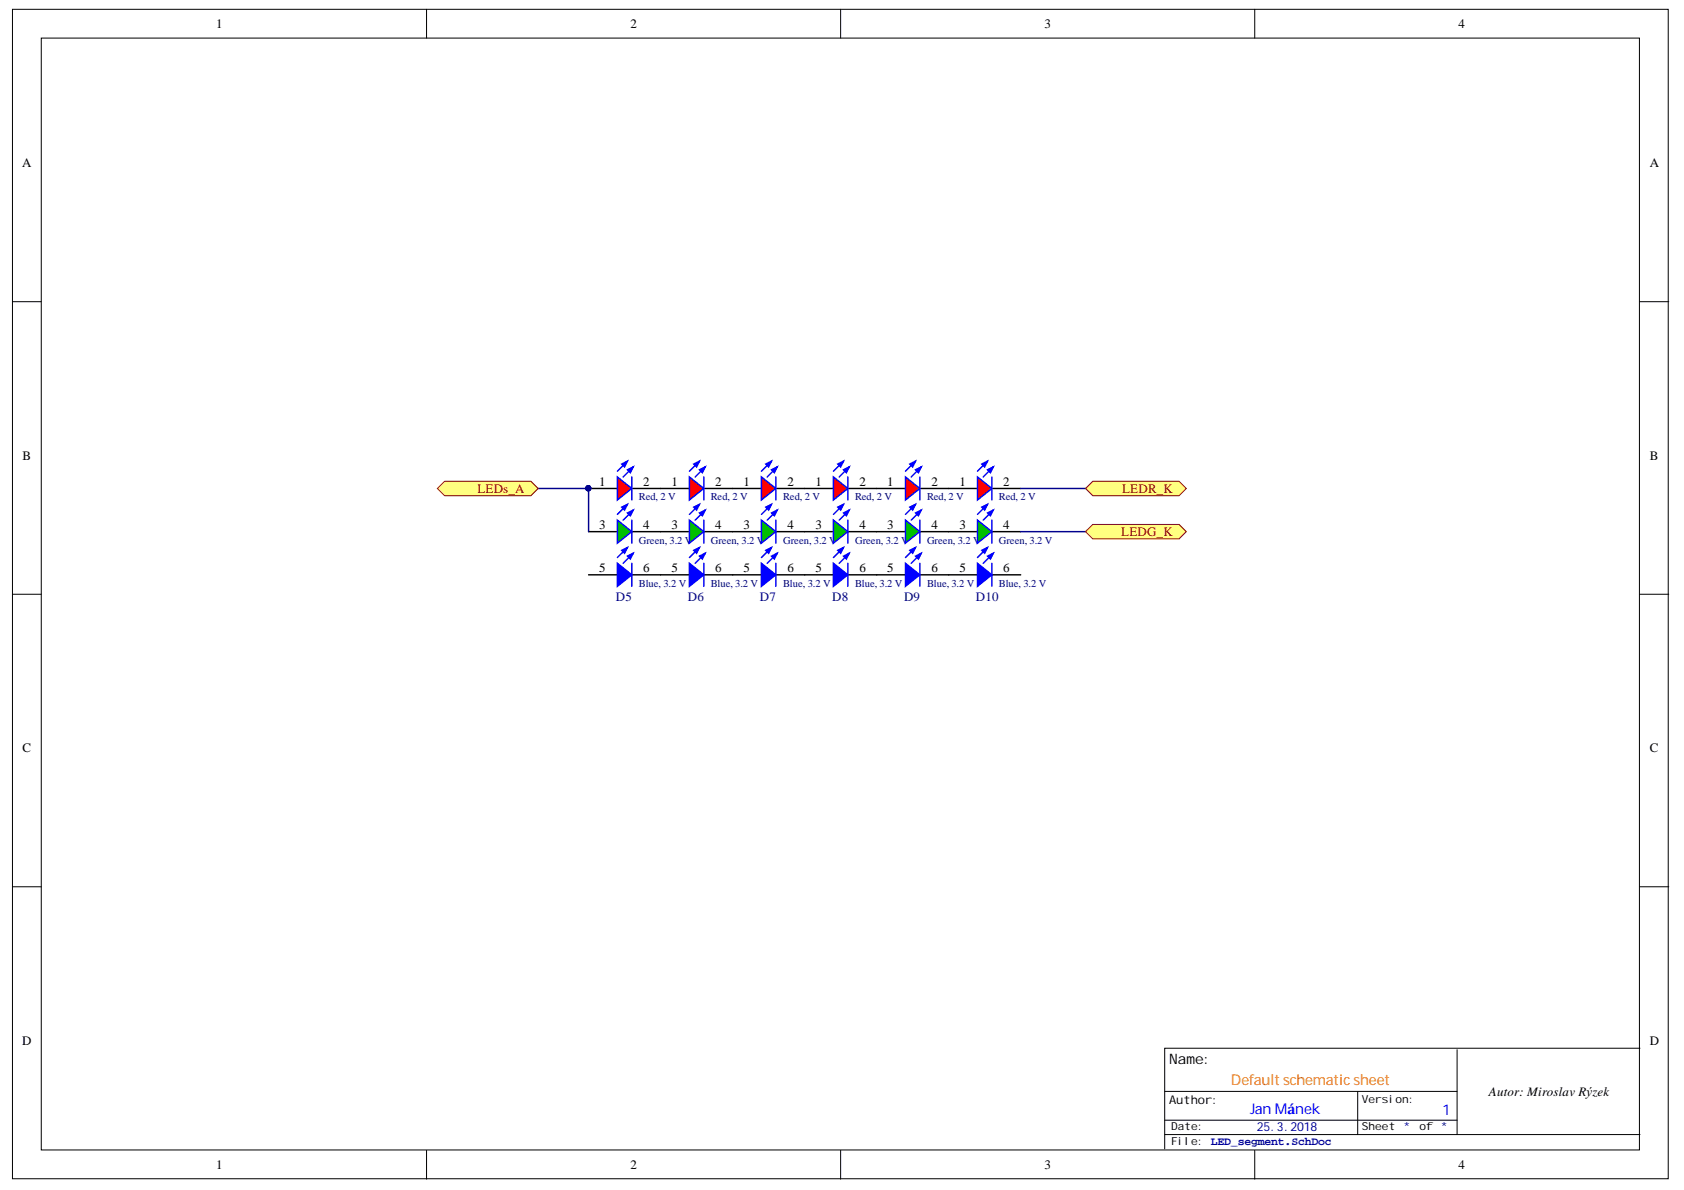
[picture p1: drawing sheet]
<svg xmlns="http://www.w3.org/2000/svg" width="297mm" height="210mm" viewBox="0 0 297 210" stroke-linecap="round" stroke-linejoin="round" font-family="sans-serif">
<g fill="#fff" stroke="#000" stroke-width=".18">
<path d="M2.2 1.6h292.1v206.3h-292.1z"/>
<path d="M7.3 6.7h281.9v196.1h-281.9z"/>
</g>
<g fill="none" stroke="#000" stroke-width=".18">
<path d="M75.2 1.6v5.1M148.3 1.6v5.1M221.3 1.6v5.1M2.2 53.2h5.1M289.3 53.2h5.1M2.2 104.8h5.1M289.3 104.8h5.1M2.2 156.4h5.1M289.3 156.4h5.1M205.4 192.5h51.6M205.4 197.6h51.6M239.5 192.5v7.6"/>
<path d="M257 185.2v14.9M289.3 184.9h-83.9v17.8M75.2 202.9v5.1M148.3 202.9v5.1M205.4 200.1h83.9M221.3 202.9v5.1"/>
</g>
<path d="M103.8 86.2h5.1M111.4 86.2h5.1" fill="none" stroke="#000" stroke-width=".25"/>
<circle cx="103.8" cy="86.1" r=".46" fill="#000080" stroke="#000080" stroke-width=".18"/>
<path d="M108.9 84.1l2.5 2.1-2.5 2z" fill="#f00"/>
<path d="M108.9 84.1l2.5 2.1-2.5 2zM110.7 81.3l-1.8 1.8M111.4 84.1v4.1M111.7 82.4l-1.8 1.7" fill="none" stroke="#00f" stroke-width=".25"/>
<path d="M109.7 81.8l1-.5-.5 1.1z" fill="#00f"/>
<path d="M109.7 81.8l1-.5-.5 1.1z" fill="none" stroke="#00f" stroke-width=".25"/>
<path d="M110.7 82.9l1-.5-.5 1z" fill="#00f"/>
<path d="M110.7 82.9l1-.5-.5 1z" fill="none" stroke="#00f" stroke-width=".25"/>
<path d="M103.8 93.8h5.1M111.4 93.8h5.1" fill="none" stroke="#000" stroke-width=".25"/>
<path d="M108.9 91.7l2.5 2.1-2.5 2z" fill="#00bf00"/>
<path d="M108.9 91.7l2.5 2.1-2.5 2zM110.7 89l-1.8 1.7M111.4 91.7v4.1M111.7 90l-1.8 1.7" fill="none" stroke="#00f" stroke-width=".25"/>
<path d="M109.7 89.5l1-.5-.5 1z" fill="#00f"/>
<path d="M109.7 89.5l1-.5-.5 1z" fill="none" stroke="#00f" stroke-width=".25"/>
<path d="M110.7 90.5l1-.5-.5 1z" fill="#00f"/>
<path d="M110.7 90.5l1-.5-.5 1z" fill="none" stroke="#00f" stroke-width=".25"/>
<path d="M103.8 101.4h5.1M111.4 101.4h5.1" fill="none" stroke="#000" stroke-width=".25"/>
<path d="M108.9 99.4l2.5 2-2.5 2z" fill="#00f"/>
<path d="M108.9 99.4l2.5 2-2.5 2zM110.7 96.6l-1.8 1.7M111.4 99.4v4M111.7 97.6l-1.8 1.8" fill="none" stroke="#00f" stroke-width=".25"/>
<path d="M109.7 97.1l1-.5-.5 1z" fill="#00f"/>
<path d="M109.7 97.1l1-.5-.5 1z" fill="none" stroke="#00f" stroke-width=".25"/>
<path d="M110.7 98.1l1-.5-.5 1z" fill="#00f"/>
<path d="M110.7 98.1l1-.5-.5 1z" fill="none" stroke="#00f" stroke-width=".25"/>
<circle cx="103.8" cy="86.1" r=".46" fill="#000080" stroke="#000080" stroke-width=".18"/>
<path d="M116.5 86.2h5.1M124.1 86.2h5.1" fill="none" stroke="#000" stroke-width=".25"/>
<path d="M121.6 84.1l2.5 2.1-2.5 2z" fill="#f00"/>
<path d="M121.6 84.1l2.5 2.1-2.5 2zM123.4 81.3l-1.8 1.8M124.1 84.1v4.1M124.4 82.4l-1.8 1.7" fill="none" stroke="#00f" stroke-width=".25"/>
<path d="M122.4 81.8l1-.5-.5 1.1z" fill="#00f"/>
<path d="M122.4 81.8l1-.5-.5 1.1z" fill="none" stroke="#00f" stroke-width=".25"/>
<path d="M123.4 82.9l1-.5-.5 1z" fill="#00f"/>
<path d="M123.4 82.9l1-.5-.5 1z" fill="none" stroke="#00f" stroke-width=".25"/>
<path d="M116.5 93.8h5.1M124.1 93.8h5.1" fill="none" stroke="#000" stroke-width=".25"/>
<path d="M121.6 91.7l2.5 2.1-2.5 2z" fill="#00bf00"/>
<path d="M121.6 91.7l2.5 2.1-2.5 2zM123.4 89l-1.8 1.7M124.1 91.7v4.1M124.4 90l-1.8 1.7" fill="none" stroke="#00f" stroke-width=".25"/>
<path d="M122.4 89.5l1-.5-.5 1z" fill="#00f"/>
<path d="M122.4 89.5l1-.5-.5 1z" fill="none" stroke="#00f" stroke-width=".25"/>
<path d="M123.4 90.5l1-.5-.5 1z" fill="#00f"/>
<path d="M123.4 90.5l1-.5-.5 1z" fill="none" stroke="#00f" stroke-width=".25"/>
<path d="M116.5 101.4h5.1M124.1 101.4h5.1" fill="none" stroke="#000" stroke-width=".25"/>
<path d="M121.6 99.4l2.5 2-2.5 2z" fill="#00f"/>
<path d="M121.6 99.4l2.5 2-2.5 2zM123.4 96.6l-1.8 1.7M124.1 99.4v4M124.4 97.6l-1.8 1.8" fill="none" stroke="#00f" stroke-width=".25"/>
<path d="M122.4 97.1l1-.5-.5 1z" fill="#00f"/>
<path d="M122.4 97.1l1-.5-.5 1z" fill="none" stroke="#00f" stroke-width=".25"/>
<path d="M123.4 98.1l1-.5-.5 1z" fill="#00f"/>
<path d="M123.4 98.1l1-.5-.5 1z" fill="none" stroke="#00f" stroke-width=".25"/>
<path d="M129.2 86.2h5.1M136.8 86.2h5.1" fill="none" stroke="#000" stroke-width=".25"/>
<path d="M134.3 84.1l2.5 2.1-2.5 2z" fill="#f00"/>
<path d="M134.3 84.1l2.5 2.1-2.5 2zM136.1 81.3l-1.8 1.8M136.8 84.1v4.1M137.1 82.4l-1.8 1.7" fill="none" stroke="#00f" stroke-width=".25"/>
<path d="M135.1 81.8l1-.5-.5 1.1z" fill="#00f"/>
<path d="M135.1 81.8l1-.5-.5 1.1z" fill="none" stroke="#00f" stroke-width=".25"/>
<path d="M136.1 82.9l1-.5-.5 1z" fill="#00f"/>
<path d="M136.1 82.9l1-.5-.5 1z" fill="none" stroke="#00f" stroke-width=".25"/>
<path d="M129.2 93.8h5.1M136.8 93.8h5.1" fill="none" stroke="#000" stroke-width=".25"/>
<path d="M134.3 91.7l2.5 2.1-2.5 2z" fill="#00bf00"/>
<path d="M134.3 91.7l2.5 2.1-2.5 2zM136.1 89l-1.8 1.7M136.8 91.7v4.1M137.1 90l-1.8 1.7" fill="none" stroke="#00f" stroke-width=".25"/>
<path d="M135.1 89.5l1-.5-.5 1z" fill="#00f"/>
<path d="M135.1 89.5l1-.5-.5 1z" fill="none" stroke="#00f" stroke-width=".25"/>
<path d="M136.1 90.5l1-.5-.5 1z" fill="#00f"/>
<path d="M136.1 90.5l1-.5-.5 1z" fill="none" stroke="#00f" stroke-width=".25"/>
<path d="M129.2 101.4h5.1M136.8 101.4h5.1" fill="none" stroke="#000" stroke-width=".25"/>
<path d="M134.3 99.4l2.5 2-2.5 2z" fill="#00f"/>
<path d="M134.3 99.4l2.5 2-2.5 2zM136.1 96.6l-1.8 1.7M136.8 99.4v4M137.1 97.6l-1.8 1.8" fill="none" stroke="#00f" stroke-width=".25"/>
<path d="M135.1 97.1l1-.5-.5 1z" fill="#00f"/>
<path d="M135.1 97.1l1-.5-.5 1z" fill="none" stroke="#00f" stroke-width=".25"/>
<path d="M136.1 98.1l1-.5-.5 1z" fill="#00f"/>
<path d="M136.1 98.1l1-.5-.5 1z" fill="none" stroke="#00f" stroke-width=".25"/>
<path d="M141.9 86.2h5.1M149.5 86.2h5.1" fill="none" stroke="#000" stroke-width=".25"/>
<path d="M147 84.1l2.5 2.1-2.5 2z" fill="#f00"/>
<path d="M147 84.1l2.5 2.1-2.5 2zM148.8 81.3l-1.8 1.8M149.5 84.1v4.1M149.8 82.4l-1.8 1.7" fill="none" stroke="#00f" stroke-width=".25"/>
<path d="M147.8 81.8l1-.5-.5 1.1z" fill="#00f"/>
<path d="M147.8 81.8l1-.5-.5 1.1z" fill="none" stroke="#00f" stroke-width=".25"/>
<path d="M148.8 82.9l1-.5-.5 1z" fill="#00f"/>
<path d="M148.8 82.9l1-.5-.5 1z" fill="none" stroke="#00f" stroke-width=".25"/>
<path d="M141.9 93.8h5.1M149.5 93.8h5.1" fill="none" stroke="#000" stroke-width=".25"/>
<path d="M147 91.7l2.5 2.1-2.5 2z" fill="#00bf00"/>
<path d="M147 91.7l2.5 2.1-2.5 2zM148.8 89l-1.8 1.7M149.5 91.7v4.1M149.8 90l-1.8 1.7" fill="none" stroke="#00f" stroke-width=".25"/>
<path d="M147.8 89.5l1-.5-.5 1z" fill="#00f"/>
<path d="M147.8 89.5l1-.5-.5 1z" fill="none" stroke="#00f" stroke-width=".25"/>
<path d="M148.8 90.5l1-.5-.5 1z" fill="#00f"/>
<path d="M148.8 90.5l1-.5-.5 1z" fill="none" stroke="#00f" stroke-width=".25"/>
<path d="M141.9 101.4h5.1M149.5 101.4h5.1" fill="none" stroke="#000" stroke-width=".25"/>
<path d="M147 99.4l2.5 2-2.5 2z" fill="#00f"/>
<path d="M147 99.4l2.5 2-2.5 2zM148.8 96.6l-1.8 1.7M149.5 99.4v4M149.8 97.6l-1.8 1.8" fill="none" stroke="#00f" stroke-width=".25"/>
<path d="M147.8 97.1l1-.5-.5 1z" fill="#00f"/>
<path d="M147.8 97.1l1-.5-.5 1z" fill="none" stroke="#00f" stroke-width=".25"/>
<path d="M148.8 98.1l1-.5-.5 1z" fill="#00f"/>
<path d="M148.8 98.1l1-.5-.5 1z" fill="none" stroke="#00f" stroke-width=".25"/>
<path d="M154.6 86.2h5.1M162.3 86.2h5" fill="none" stroke="#000" stroke-width=".25"/>
<path d="M159.7 84.1l2.6 2.1-2.6 2z" fill="#f00"/>
<path d="M159.7 84.1l2.6 2.1-2.6 2zM161.5 81.3l-1.8 1.8M162.3 84.1v4.1M162.5 82.4l-1.8 1.7" fill="none" stroke="#00f" stroke-width=".25"/>
<path d="M160.5 81.8l1-.5-.5 1.1z" fill="#00f"/>
<path d="M160.5 81.8l1-.5-.5 1.1z" fill="none" stroke="#00f" stroke-width=".25"/>
<path d="M161.5 82.9l1-.5-.5 1z" fill="#00f"/>
<path d="M161.5 82.9l1-.5-.5 1z" fill="none" stroke="#00f" stroke-width=".25"/>
<path d="M154.6 93.8h5.1M162.3 93.8h5" fill="none" stroke="#000" stroke-width=".25"/>
<path d="M159.7 91.7l2.6 2.1-2.6 2z" fill="#00bf00"/>
<path d="M159.7 91.7l2.6 2.1-2.6 2zM161.5 89l-1.8 1.7M162.3 91.7v4.1M162.5 90l-1.8 1.7" fill="none" stroke="#00f" stroke-width=".25"/>
<path d="M160.5 89.5l1-.5-.5 1z" fill="#00f"/>
<path d="M160.5 89.5l1-.5-.5 1z" fill="none" stroke="#00f" stroke-width=".25"/>
<path d="M161.5 90.5l1-.5-.5 1z" fill="#00f"/>
<path d="M161.5 90.5l1-.5-.5 1z" fill="none" stroke="#00f" stroke-width=".25"/>
<path d="M154.6 101.4h5.1M162.3 101.4h5" fill="none" stroke="#000" stroke-width=".25"/>
<path d="M159.7 99.4l2.6 2-2.6 2z" fill="#00f"/>
<path d="M159.7 99.4l2.6 2-2.6 2zM161.5 96.6l-1.8 1.7M162.3 99.4v4M162.5 97.6l-1.8 1.8" fill="none" stroke="#00f" stroke-width=".25"/>
<path d="M160.5 97.1l1-.5-.5 1z" fill="#00f"/>
<path d="M160.5 97.1l1-.5-.5 1z" fill="none" stroke="#00f" stroke-width=".25"/>
<path d="M161.5 98.1l1-.5-.5 1z" fill="#00f"/>
<path d="M161.5 98.1l1-.5-.5 1z" fill="none" stroke="#00f" stroke-width=".25"/>
<path d="M167.3 86.2h5.1M175 86.2h5" fill="none" stroke="#000" stroke-width=".25"/>
<path d="M172.4 84.1l2.6 2.1-2.6 2z" fill="#f00"/>
<path d="M172.4 84.1l2.6 2.1-2.6 2zM174.2 81.3l-1.8 1.8M175 84.1v4.1M175.2 82.4l-1.8 1.7" fill="none" stroke="#00f" stroke-width=".25"/>
<path d="M173.2 81.8l1-.5-.5 1.1z" fill="#00f"/>
<path d="M173.2 81.8l1-.5-.5 1.1z" fill="none" stroke="#00f" stroke-width=".25"/>
<path d="M174.2 82.9l1-.5-.5 1z" fill="#00f"/>
<path d="M174.2 82.9l1-.5-.5 1z" fill="none" stroke="#00f" stroke-width=".25"/>
<path d="M167.3 93.8h5.1M175 93.8h5" fill="none" stroke="#000" stroke-width=".25"/>
<path d="M172.4 91.7l2.6 2.1-2.6 2z" fill="#00bf00"/>
<path d="M172.4 91.7l2.6 2.1-2.6 2zM174.2 89l-1.8 1.7M175 91.7v4.1M175.2 90l-1.8 1.7" fill="none" stroke="#00f" stroke-width=".25"/>
<path d="M173.2 89.5l1-.5-.5 1z" fill="#00f"/>
<path d="M173.2 89.5l1-.5-.5 1z" fill="none" stroke="#00f" stroke-width=".25"/>
<path d="M174.2 90.5l1-.5-.5 1z" fill="#00f"/>
<path d="M174.2 90.5l1-.5-.5 1z" fill="none" stroke="#00f" stroke-width=".25"/>
<path d="M167.3 101.4h5.1M175 101.4h5" fill="none" stroke="#000" stroke-width=".25"/>
<path d="M172.4 99.4l2.6 2-2.6 2z" fill="#00f"/>
<path d="M172.4 99.4l2.6 2-2.6 2zM174.2 96.6l-1.8 1.7M175 99.4v4M175.2 97.6l-1.8 1.8" fill="none" stroke="#00f" stroke-width=".25"/>
<path d="M173.2 97.1l1-.5-.5 1z" fill="#00f"/>
<path d="M173.2 97.1l1-.5-.5 1z" fill="none" stroke="#00f" stroke-width=".25"/>
<path d="M174.2 98.1l1-.5-.5 1z" fill="#00f"/>
<path d="M174.2 98.1l1-.5-.5 1z" fill="none" stroke="#00f" stroke-width=".25"/>
<path d="M94.9 86.2h8.9v7.6M180 86.2h11.5M180 93.8h11.5" fill="none" stroke="#000080" stroke-width=".25"/>
<circle cx="103.8" cy="86.1" r=".46" fill="#000080" stroke="#000080" stroke-width=".18"/>
<g fill="#ffff80" stroke="#800000" stroke-width=".18">
<path d="M77.1 86.2l1.3-1.3h15.3l1.2 1.3-1.2 1.2h-15.3z" fill-rule="evenodd"/>
<path d="M191.5 86.2l1.2-1.3h15.3l1.3 1.3-1.3 1.2h-15.3z" fill-rule="evenodd"/>
<path d="M191.5 93.8l1.2-1.3h15.3l1.3 1.3-1.3 1.2h-15.3z" fill-rule="evenodd"/>
</g>
<text font-size="2.6" fill="#f60" x="217.1" y="191.4">Defaultschematicsheet</text>
<g font-size="2.6" fill="#00f">
<text x="220.5" y="196.5">Jan Mánek</text>
<text x="254.4" y="196.7">1</text>
</g>
<text font-size="2.5" x="206.2" y="187.6">Name:</text>
<g font-size="2.3">
<text x="38.1" y="5">1</text>
<text x="111.2" y="5">2</text>
<text x="184.2" y="5">3</text>
<text x="257.3" y="5">4</text>
<text x="3.9" y="29.5">A</text>
<text x="291" y="29.5">A</text>
<text x="4" y="81.1">B</text>
<text x="291" y="81.1">B</text>
<text x="105.7" y="85.7">1</text>
<text x="113.5" y="85.7">2</text>
<text x="118.5" y="85.7">1</text>
<text x="126.2" y="85.7">2</text>
<text x="131.1" y="85.7">1</text>
<text x="138.9" y="85.7">2</text>
<text x="143.8" y="85.7">1</text>
<text x="151.6" y="85.7">2</text>
<text x="156.5" y="85.7">1</text>
<text x="164.3" y="85.7">2</text>
<text x="169.3" y="85.7">1</text>
<text x="177" y="85.7">2</text>
<text x="105.7" y="93.3">3</text>
<text x="113.5" y="93.3">4</text>
<text x="118.5" y="93.3">3</text>
<text x="126.2" y="93.3">4</text>
<text x="131.1" y="93.3">3</text>
<text x="138.9" y="93.3">4</text>
<text x="143.8" y="93.3">3</text>
<text x="151.6" y="93.3">4</text>
<text x="156.5" y="93.3">3</text>
<text x="164.3" y="93.3">4</text>
<text x="169.3" y="93.3">3</text>
<text x="177" y="93.3">4</text>
<text x="105.7" y="100.9">5</text>
<text x="113.5" y="100.9">6</text>
<text x="118.5" y="100.9">5</text>
<text x="126.2" y="100.9">6</text>
<text x="131.1" y="100.9">5</text>
<text x="138.9" y="100.9">6</text>
<text x="143.8" y="100.9">5</text>
<text x="151.6" y="100.9">6</text>
<text x="156.5" y="100.9">5</text>
<text x="164.3" y="100.9">6</text>
<text x="169.3" y="100.9">5</text>
<text x="177" y="100.9">6</text>
<text x="4" y="132.6">C</text>
<text x="291" y="132.6">C</text>
<text x="3.9" y="184.3">D</text>
<text x="291" y="184.3">D</text>
<text x="262.6" y="193.3">Autor: Miroslav Rýzek</text>
<text x="38.1" y="206.2">1</text>
<text x="111.2" y="206.2">2</text>
<text x="184.2" y="206.2">3</text>
<text x="257.3" y="206.2">4</text>
</g>
<g font-size="2.3" fill="#800000">
<text x="84.2" y="86.9">LEDs_A</text>
<text x="197.9" y="86.9">LEDR_K</text>
<text x="197.8" y="94.5">LEDG_K</text>
</g>
<g font-size="2.3" fill="#000080">
<text x="108.6" y="105.9">D5</text>
<text x="121.3" y="105.9">D6</text>
<text x="134" y="105.9">D7</text>
<text x="146.8" y="105.9">D8</text>
<text x="159.5" y="105.9">D9</text>
<text x="172.1" y="105.9">D10</text>
</g>
<text font-size="2.2" fill="#009" x="221.7" y="199.5">25.3.2018</text>
<text font-size="2.1" x="206.2" y="194.6">Author:</text>
<g font-size="1.9" fill="#000080">
<text x="112.7" y="88.3">Red, 2 V</text>
<text x="125.4" y="88.3">Red, 2 V</text>
<text x="138.2" y="88.3">Red, 2 V</text>
<text x="150.8" y="88.3">Red, 2 V</text>
<text x="163.5" y="88.3">Red, 2 V</text>
<text x="176.2" y="88.3">Red, 2 V</text>
<text x="112.7" y="95.9">Green, 3.2 V</text>
<text x="125.4" y="95.9">Green, 3.2 V</text>
<text x="138.2" y="95.9">Green, 3.2 V</text>
<text x="150.8" y="95.9">Green, 3.2 V</text>
<text x="163.5" y="95.9">Green, 3.2 V</text>
<text x="176.2" y="95.9">Green, 3.2 V</text>
<text x="112.7" y="103.6">Blue, 3.2 V</text>
<text x="125.4" y="103.6">Blue, 3.2 V</text>
<text x="138.2" y="103.6">Blue, 3.2 V</text>
<text x="150.8" y="103.6">Blue, 3.2 V</text>
<text x="163.5" y="103.6">Blue, 3.2 V</text>
<text x="176.2" y="103.6">Blue, 3.2 V</text>
</g>
<g font-size="1.9">
<text x="240.2" y="194.5">Version:</text>
<text x="206.6" y="199.4">Date:</text>
<text x="206.6" y="201.9">File: LED_segment.SchDoc</text>
<text x="240.2" y="199.4">Sheet *</text>
<text x="250.4" y="199.4">of *</text>
</g>
</svg>
